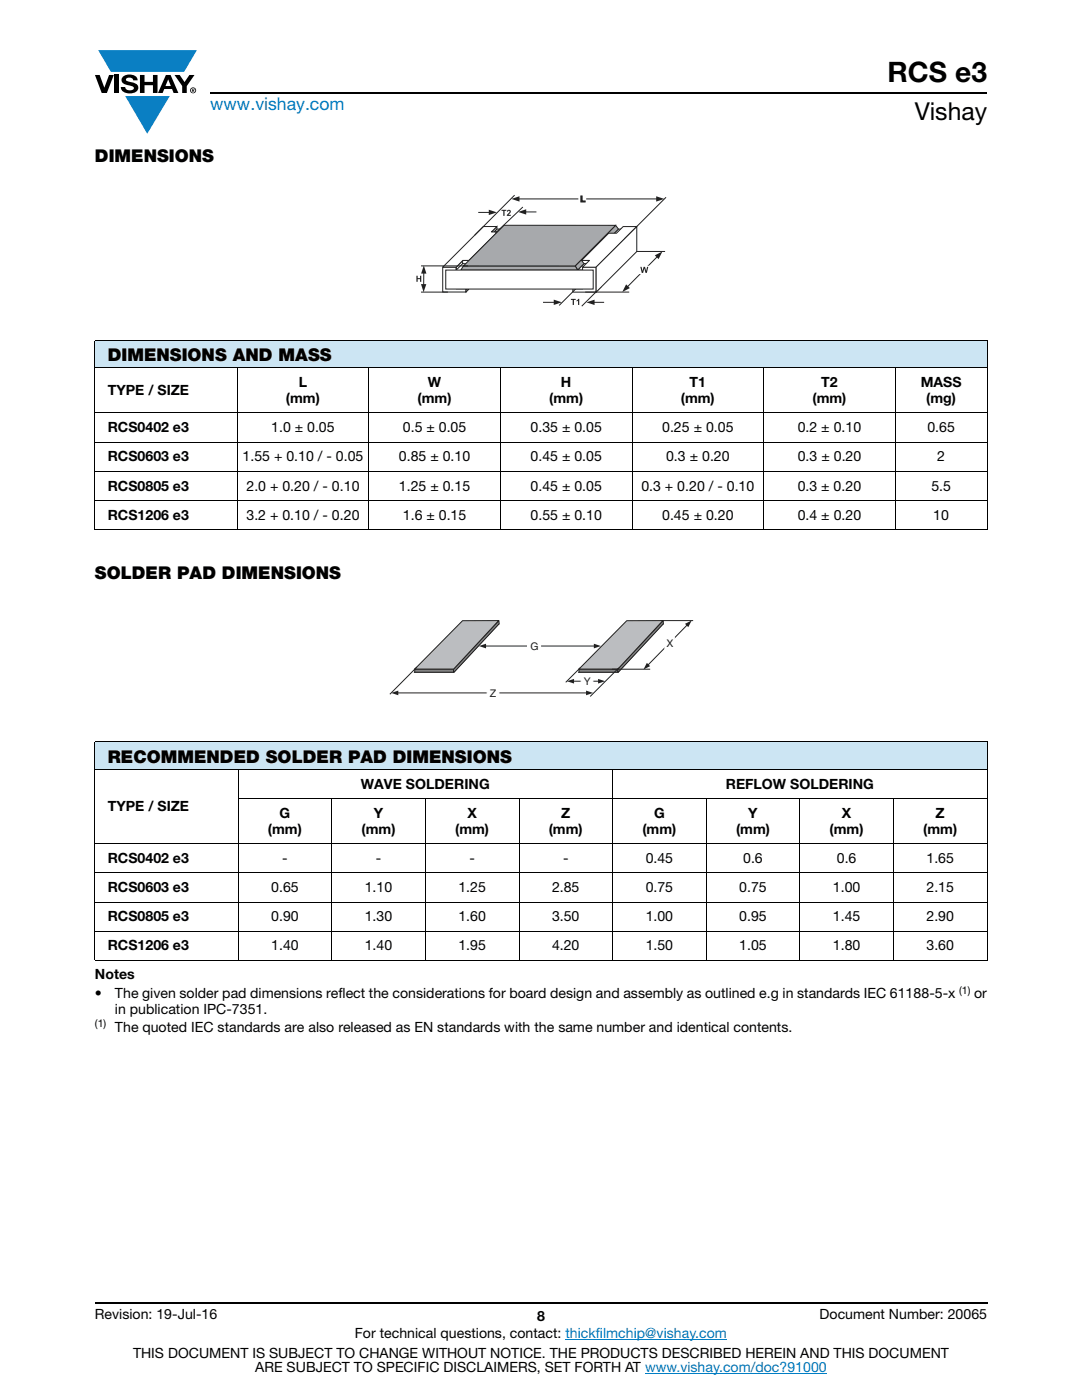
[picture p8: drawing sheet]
<svg xmlns="http://www.w3.org/2000/svg" width="216mm" height="279mm" viewBox="0 0 216 279" stroke-linecap="round" stroke-linejoin="round" font-family="sans-serif">
<g fill="#0a7fc3">
<path d="M19.6 10h19.7l-2.6 4.3h-1.1h-13.5z"/>
<path d="M25 19.2h8.9l-4.5 7.5z"/>
</g>
<g fill="#000">
<path d="M18.9 15h1l.9 2.5 1-2.5h.9l-1.4 3.6h-1zM22.9 15h.9v3.6h-.9zM24.6 15.3a2.1 2.1 0 0 1 2.8 .3l.1 .4h-.9a.79 .79 0 0 0-.7-.5 .79 .79 0 0 0-.8 .4l.3 .3 1 .2a1.08 1.08 0 0 1 1.2 1 1.08 1.08 0 0 1-1.1 1.2 1.73 1.73 0 0 1-2.4-1.2h.9a.96 .96 0 0 0 .8 .6 .96 .96 0 0 0 .9-.4 1.31 1.31 0 0 0-1.2-.6 1.03 1.03 0 0 1-1.1-.6 1.03 1.03 0 0 1 .2-1.1zM27.9 15h.9v1.3h1.7v-1.3h.9v3.6h-.9v-1.6h-1.7v1.6h-.9zM34.8 15h1.1l.9 1.4 1-1.4h1l-1.5 2.2v1.4h-.9v-1.4z"/>
<path d="M33.6 15.9l.5 1.3h-1.1zM33.1 15l-1.6 3.6h1l.3-.8h1.5l.3 .8h1l-1.6-3.6z"/>
<path d="M38.4 17.8h.2v.2h-.2zM38.3 17.7v.7h.1v-.3l.4 .3-.2-.3 .2-.2-.1-.2z"/>
<path d="M38.1 18a.46 .46 0 0 1 .9 0 .46 .46 0 0 1-.9 0zM37.9 18a.6 .6 0 0 0 1.2 0 .6 .6 0 0 0-1.2 0z"/>
</g>
<path d="M42 18.6h155M18.9 260h178.1" fill="none" stroke="#000" stroke-width=".36"/>
<path d="M112.8 267.3h32.3M128.7 274h36.3" fill="none" stroke="#007ec4" stroke-width=".2"/>
<g fill="#cce5f3">
<path d="M18.9 67.9h178.1v5.5h-178.1z"/>
<path d="M18.9 148.1h178.1v5.5h-178.1z"/>
</g>
<g fill="none" stroke="#000" stroke-width=".2">
<path d="M18.9 67.9h178.1M18.9 73.4h178.1M18.9 68v37.6M47.3 73.3v32.5M73.6 73.3v32.5M99.8 73.3v32.5M126.1 73.3v32.5M152.4 73.3v32.5M178.6 73.3v32.5M197 68v37.6M18.9 82.4h178.1M18.9 88.2h178.1"/>
<path d="M18.9 94.1h178.1M18.9 99.9h178.1M18.9 105.7h178.1M18.9 148.1h178.1M18.9 153.6h178.1M18.9 148.1v43.5M47.4 159.4h149.6M47.5 153.5v38.2M66.2 159.3v32.4M84.9 159.3v32.4M103.6 159.3v32.4M122.2 153.5v38.2"/>
<path d="M140.9 159.3v32.4M159.6 159.3v32.4M178.3 159.3v32.4M197 148.1v43.5M18.9 168.4h178.1M18.9 174.2h178.1M18.9 180h178.1M18.9 185.8h178.1M18.9 191.7h178.1"/>
</g>
<path d="M83.1 38.9h49.9v22.3h-49.9z" fill="#fff"/>
<g fill="#231f20">
<path d="M117 60.3l1.6-.5v1.1z"/>
<path d="M110.5 59.8l1.6 .5-1.6 .6z"/>
</g>
<path d="M122.8 45l.6 .7-8.1 8.2-.5-.8z" fill-rule="evenodd" fill="#a7a9ac"/>
<path d="M122.8 45l.6 .7-8.1 8.2-.5-.8z" fill="none" stroke="#231f20" stroke-width=".2"/>
<path d="M88.3 53.3h2.7v4.3h2v.7h-4.7z" fill-rule="evenodd" fill="#fff"/>
<path d="M88.3 53.3h2.7v4.3h2v.7h-4.7z" fill="none" stroke="#231f20" stroke-width=".2"/>
<path d="M123.4 45.7h1l-8.1 8.2h-1z" fill-rule="evenodd" fill="#fff"/>
<path d="M123.4 45.7h1l-8.1 8.2h-1z" fill="none" stroke="#231f20" stroke-width=".2"/>
<path d="M116 52h1.6v.6h-1z" fill-rule="evenodd" fill="#fff"/>
<path d="M116 52h1.6v.6h-1z" fill="none" stroke="#231f20" stroke-width=".2"/>
<path d="M116.2 53.3h2.8v5h-4.7v-.7h1.9z" fill-rule="evenodd" fill="#fff"/>
<path d="M116.2 53.3h2.8v5h-4.7v-.7h1.9z" fill="none" stroke="#231f20" stroke-width=".2"/>
<path d="M92.5 53.1h22.3l.5 .8h-23.4z" fill-rule="evenodd" fill="#a7a9ac"/>
<path d="M92.5 53.1h22.3l.5 .8h-23.4zM99.1 45.7h.7l-.5 .6h-.7z" fill="none" stroke="#231f20" stroke-width=".2"/>
<path d="M121.5 46.5h1.5l1.3-1.3h2.8l-8.1 8.1h-2.8l1.4-1.3h-1.6z" fill-rule="evenodd" fill="#fff"/>
<path d="M121.5 46.5h1.5l1.3-1.3h2.8l-8.1 8.1h-2.8l1.4-1.3h-1.6z" fill="none" stroke="#231f20" stroke-width=".2"/>
<path d="M93 57.7h.6l-.6 .6z" fill="#fff"/>
<path d="M91 53.3l8.2-8.1v.5l-8.2 8.2zM93 57.7h.6l-.6 .6z" fill="none" stroke="#231f20" stroke-width=".2"/>
<path d="M92.3 52h1.3v.6h-1.3z" fill-rule="evenodd" fill="#fff"/>
<path d="M92.3 52h1.3v.6h-1.3z" fill="none" stroke="#231f20" stroke-width=".2"/>
<path d="M96.5 45.2h2.7l-1.1 1.1h1.2l-5.7 5.7h-1.2l-1.4 1.3h-2.7z" fill-rule="evenodd" fill="#fff"/>
<path d="M96.5 45.2h2.7l-1.1 1.1h1.2l-5.7 5.7h-1.2l-1.4 1.3h-2.7z" fill="none" stroke="#231f20" stroke-width=".2"/>
<path d="M100.6 45h22.2l-8 8.1h-22.3z" fill-rule="evenodd" fill="#a7a9ac"/>
<path d="M100.6 45h22.2l-8 8.1h-22.3z" fill="none" stroke="#231f20" stroke-width=".2"/>
<g fill="#231f20">
<path d="M103.4 42.3l1.6-.5v1z"/>
<path d="M97.5 41.9l1.7 .5-1.7 .5z"/>
<path d="M102 39.7l1.7-.5v1z"/>
<path d="M130.9 39.2l1.7 .5-1.7 .5z"/>
<path d="M84.6 53l.5 1.6h-1.1z"/>
<path d="M84 56.7h1.1l-.6 1.6z"/>
<path d="M83.1 55h.2v.5h.5v-.5h.3v1.2h-.3v-.5h-.5v.5h-.2z" fill-rule="evenodd"/>
</g>
<g fill="none" stroke="#231f20" stroke-width=".2">
<path d="M102.7 38.9l-8 8M103.4 39.7h27.8M132.9 39.4l-8.3 8.3M84 58.3h5.4M84 53.1h9.4M84.6 54.4l-.1 2.5M95.4 42.4h2.4M104.3 41.3l-5.5 5.2M104.8 42.3h2.2M115.5 57l-3.9 4M116.8 58.3h8.8M120 57.2l-3.9 3.9"/>
<path d="M124.9 50.2h7.8M131.2 51.2l-6 6.1M108.4 60.3h2.3M118.4 60.3h2.1"/>
</g>
<g fill="#231f20">
<path d="M130.7 51l1.5-.8-.8 1.5z"/>
<path d="M124.9 56.7l.8 .8-1.5 .8z"/>
</g>
<path d="M127.7 53.1h1.8v1.5h-1.8z" fill="#fff"/>
<path d="M127.7 53.1h1.8v1.5h-1.8z" fill="none" stroke="#fff" stroke-width=".2"/>
<path d="M119 53.3l8.1-8.1v5l-8.1 8.1z" fill-rule="evenodd" fill="#fff"/>
<path d="M119 53.3l8.1-8.1v5l-8.1 8.1z" fill="none" stroke="#231f20" stroke-width=".2"/>
<path d="M88.9 53.9h29.5v3.8h-29.5z" fill="#fff"/>
<path d="M88.9 53.9h29.5v3.8h-29.5z" fill="none" stroke="#231f20" stroke-width=".2"/>
<g fill="#231f20">
<path d="M127.8 53.3h.2l.2 .8 .2-.8h.3l.2 .8 .2-.8h.3l-.3 1.2h-.3l-.2-.9-.3 .9h-.2z" fill-rule="evenodd"/>
<path d="M113.9 59.6h1v.3h-.4v1h-.2v-1h-.4z" fill-rule="evenodd"/>
<path d="M115 60l.6-.4v1.3h-.3v-.9l-.3 .2z" fill-rule="evenodd"/>
<path d="M100.1 41.9h.9v.2h-.3v1h-.3v-1h-.3z" fill-rule="evenodd"/>
<path d="M101.3 42a.45 .45 0 0 1 .6 .2 .45 .45 0 0 1-.4 .6l.4 .1v.2h-.8l.1-.2a.66 .66 0 0 0 .4-.8l-.5 .1z" fill-rule="evenodd"/>
</g>
<path d="M115.5 39h1.4v1.5h-1.4z" fill="#fff"/>
<path d="M115.5 39h1.4v1.5h-1.4z" fill="none" stroke="#fff" stroke-width=".2"/>
<path d="M115.9 39.1h.2v1h.7v.2h-.9z" fill-rule="evenodd" fill="#231f20"/>
<path d="M115.9 39.1h.2v1h.7v.2h-.9z" fill="none" stroke="#231f20" stroke-width=".2"/>
<path d="M77.7 123.8h60.6v15.8h-60.6z" fill="#fff"/>
<path d="M131.8 123.9h6.5M137.1 124.7l-7.8 8.1" fill="none" stroke="#231f20" stroke-width=".2"/>
<g fill="#231f20">
<path d="M136.7 124.5l1.3-.7-.7 1.4z"/>
<path d="M129.1 132.3l.6 .6-1.3 .7z"/>
</g>
<path d="M114.3 135.9h5.3M115.8 133.3l-2.9 2.9" fill="none" stroke="#231f20" stroke-width=".2"/>
<g fill="#231f20">
<path d="M113.1 136l1.4-.5v.9z"/>
<path d="M119.3 135.5l1.5 .5-1.5 .4z"/>
</g>
<path d="M116 135.6h2.3v.6h-2.3z" fill-rule="evenodd" fill="#fff"/>
<path d="M116 135.6h2.3v.6h-2.3z" fill="none" stroke="#fff" stroke-width=".2"/>
<path d="M132.8 127.1h1.7v2.4h-1.8z" fill-rule="evenodd" fill="#fff"/>
<path d="M132.8 127.1h1.7v2.4h-1.8z" fill="none" stroke="#fff" stroke-width=".2"/>
<path d="M92.3 124.5h7.3l-9.1 9.7h-7.7z" fill="none" stroke="#231f20" stroke-width=".2"/>
<path d="M82.8 133.5h7.7v.7h-7.7z" fill="#808285"/>
<path d="M82.8 133.5h7.7v.7h-7.7z" fill="none" stroke="#231f20" stroke-width=".2"/>
<path d="M99.5 123.9l.1 .6-9.1 9.7v-.7z" fill-rule="evenodd" fill="#808285"/>
<path d="M99.5 123.9l.1 .6-9.1 9.7v-.7z" fill="none" stroke="#231f20" stroke-width=".2"/>
<path d="M92.3 123.9h7.3l-9.1 9.6h-7.7z" fill-rule="evenodd" fill="#bbbdc0"/>
<path d="M92.3 123.9h7.3l-9.1 9.6h-7.7zM96.8 128.9h22" fill="none" stroke="#231f20" stroke-width=".2"/>
<g fill="#231f20">
<path d="M95.6 128.9l1.4-.4v.9z"/>
<path d="M118.5 128.5l1.4 .4-1.4 .5z"/>
</g>
<path d="M105.3 128.4h2.6v1.1h-2.6z" fill="#fff"/>
<path d="M105.3 128.4h2.6v1.1h-2.6z" fill="none" stroke="#fff" stroke-width=".2"/>
<path d="M79.4 138.3h37.7" fill="none" stroke="#231f20" stroke-width=".2"/>
<g fill="#231f20">
<path d="M78.1 138.3l1.4-.5v1z"/>
<path d="M116.9 137.8l1.5 .5-1.5 .5z"/>
</g>
<path d="M97.2 138h2.4v.5h-2.4z" fill-rule="evenodd" fill="#fff"/>
<path d="M97.2 138h2.4v.5h-2.4z" fill="none" stroke="#fff" stroke-width=".2"/>
<path d="M83.2 133.1l-5.4 5.5M125.1 124.5h7.3l-9.1 9.7h-7.8z" fill="none" stroke="#231f20" stroke-width=".2"/>
<path d="M115.5 133.5h7.8v.7h-7.8z" fill="#808285"/>
<path d="M115.5 133.5h7.8v.7h-7.8z" fill="none" stroke="#231f20" stroke-width=".2"/>
<path d="M132.3 123.9l.1 .6-9.1 9.7v-.7z" fill-rule="evenodd" fill="#808285"/>
<path d="M132.3 123.9l.1 .6-9.1 9.7v-.7z" fill="none" stroke="#231f20" stroke-width=".2"/>
<path d="M125.1 123.9h7.2l-9 9.6h-7.8z" fill-rule="evenodd" fill="#bbbdc0"/>
<path d="M122.1 133.6h7.6M123.5 133.3l-5.7 5.7M125.1 123.9h7.2l-9 9.6h-7.8z" fill="none" stroke="#231f20" stroke-width=".2"/>
<text font-size="5.6" x="177.1" y="16.4">RCS e3</text>
<text font-size="4.9" x="182.5" y="24">Vishay</text>
<text font-size="3.5" fill="#007ec4" x="42" y="21.9">www.vishay.com</text>
<g font-size="3.5">
<text x="18.9" y="32.3">DIMENSIONS</text>
<text x="21.5" y="72.1">DIMENSIONS AND MASS</text>
<text x="18.9" y="115.5">SOLDER PAD DIMENSIONS</text>
<text x="21.5" y="152.2">RECOMMENDED SOLDER PAD DIMENSIONS</text>
</g>
<g font-size="2.8">
<text x="59.6" y="77.3">L</text>
<text x="85.4" y="77.3">W</text>
<text x="111.9" y="77.3">H</text>
<text x="137.6" y="77.3">T1</text>
<text x="163.9" y="77.3">T2</text>
<text x="183.7" y="77.3">MASS</text>
<text x="21.5" y="78.8">TYPE / SIZE</text>
<text x="57.1" y="80.4">(mm)</text>
<text x="83.3" y="80.4">(mm)</text>
<text x="109.6" y="80.4">(mm)</text>
<text x="135.8" y="80.4">(mm)</text>
<text x="162.1" y="80.4">(mm)</text>
<text x="184.8" y="80.4">(mg)</text>
<text x="21.5" y="86.3">RCS0402 e3</text>
<text x="54.1" y="86.3">1.0 ± 0.05</text>
<text x="80.4" y="86.3">0.5 ± 0.05</text>
<text x="105.9" y="86.3">0.35 ± 0.05</text>
<text x="132.1" y="86.3">0.25 ± 0.05</text>
<text x="159.2" y="86.3">0.2 ± 0.10</text>
<text x="185.1" y="86.3">0.65</text>
<text x="21.5" y="92.1">RCS0603 e3</text>
<text x="48.4" y="92.1">1.55 + 0.10 / - 0.05</text>
<text x="79.6" y="92.1">0.85 ± 0.10</text>
<text x="105.9" y="92.1">0.45 ± 0.05</text>
<text x="132.9" y="92.1">0.3 ± 0.20</text>
<text x="159.2" y="92.1">0.3 ± 0.20</text>
<text x="187" y="92.1">2</text>
<text x="21.5" y="97.9">RCS0805 e3</text>
<text x="49.2" y="97.9">2.0 + 0.20 / - 0.10</text>
<text x="79.6" y="97.9">1.25 ± 0.15</text>
<text x="105.9" y="97.9">0.45 ± 0.05</text>
<text x="128" y="97.9">0.3 + 0.20 / - 0.10</text>
<text x="159.2" y="97.9">0.3 ± 0.20</text>
<text x="185.8" y="97.9">5.5</text>
<text x="21.5" y="103.7">RCS1206 e3</text>
<text x="49.2" y="103.7">3.2 + 0.10 / - 0.20</text>
<text x="80.4" y="103.7">1.6 ± 0.15</text>
<text x="105.9" y="103.7">0.55 ± 0.10</text>
<text x="132.1" y="103.7">0.45 ± 0.20</text>
<text x="159.2" y="103.7">0.4 ± 0.20</text>
<text x="186.2" y="103.7">10</text>
<text x="21.5" y="161.9">TYPE / SIZE</text>
<text x="72" y="157.4">WAVE SOLDERING</text>
<text x="144.8" y="157.4">REFLOW SOLDERING</text>
<text x="53.5" y="166.4">(mm)</text>
<text x="55.8" y="163.2">G</text>
<text x="72.2" y="166.4">(mm)</text>
<text x="74.6" y="163.2">Y</text>
<text x="90.8" y="166.4">(mm)</text>
<text x="93.3" y="163.2">X</text>
<text x="109.5" y="166.4">(mm)</text>
<text x="112" y="163.2">Z</text>
<text x="128.2" y="166.4">(mm)</text>
<text x="130.5" y="163.2">G</text>
<text x="146.9" y="166.4">(mm)</text>
<text x="149.3" y="163.2">Y</text>
<text x="165.5" y="166.4">(mm)</text>
<text x="168" y="163.2">X</text>
<text x="184.2" y="166.4">(mm)</text>
<text x="186.7" y="163.2">Z</text>
<text x="21.5" y="172.2">RCS0402 e3</text>
<text x="56.3" y="172.2">-</text>
<text x="75" y="172.2">-</text>
<text x="93.7" y="172.2">-</text>
<text x="112.4" y="172.2">-</text>
<text x="128.8" y="172.2">0.45</text>
<text x="148.3" y="172.2">0.6</text>
<text x="167" y="172.2">0.6</text>
<text x="184.9" y="172.2">1.65</text>
<text x="21.5" y="178">RCS0603 e3</text>
<text x="54.1" y="178">0.65</text>
<text x="72.8" y="178">1.10</text>
<text x="91.5" y="178">1.25</text>
<text x="110.2" y="178">2.85</text>
<text x="128.8" y="178">0.75</text>
<text x="147.5" y="178">0.75</text>
<text x="166.2" y="178">1.00</text>
<text x="184.9" y="178">2.15</text>
<text x="21.5" y="183.9">RCS0805 e3</text>
<text x="54.1" y="183.9">0.90</text>
<text x="72.8" y="183.9">1.30</text>
<text x="91.5" y="183.9">1.60</text>
<text x="110.2" y="183.9">3.50</text>
<text x="128.8" y="183.9">1.00</text>
<text x="147.5" y="183.9">0.95</text>
<text x="166.2" y="183.9">1.45</text>
<text x="184.9" y="183.9">2.90</text>
<text x="21.5" y="189.7">RCS1206 e3</text>
<text x="54.1" y="189.7">1.40</text>
<text x="72.8" y="189.7">1.40</text>
<text x="91.5" y="189.7">1.95</text>
<text x="110.2" y="189.7">4.20</text>
<text x="128.8" y="189.7">1.50</text>
<text x="147.5" y="189.7">1.05</text>
<text x="166.2" y="189.7">1.80</text>
<text x="184.9" y="189.7">3.60</text>
<text x="18.9" y="195.3">Notes</text>
<text x="18.9" y="199.2">•</text>
<text x="22.9" y="202.4">in publication IPC-7351.</text>
<text x="22.9" y="199.2">The given solder pad dimensions reflect the considerations for board design and assembly as outlined e.g in standards IEC 61188-5-x</text>
<text x="194.4" y="199.2">or</text>
<text x="22.9" y="205.9">The quoted IEC standards are also released as EN standards with the same number and identical contents.</text>
<text x="18.9" y="263.3">Revision: 19-Jul-16</text>
<text x="107.2" y="263.6">8</text>
<text x="163.6" y="263.3">Document Number: 20065</text>
<text x="70.8" y="267.1">For technical questions, contact: thickfilmchip@vishay.com</text>
<text x="26.5" y="271">THIS DOCUMENT IS SUBJECT TO CHANGE WITHOUT NOTICE. THE PRODUCTS DESCRIBED HEREIN AND THIS DOCUMENT</text>
<text x="50.9" y="273.8">ARE SUBJECT TO SPECIFIC DISCLAIMERS, SET FORTH AT www.vishay.com/doc?91000</text>
</g>
<g font-size="2.1" fill="#231f20">
<text x="105.8" y="129.7">G</text>
<text x="133" y="129.1">X</text>
<text x="116.5" y="136.7">Y</text>
<text x="97.8" y="139.1">Z</text>
</g>
<g font-size="2.1">
<text x="191.4" y="198.4">(1)</text>
<text x="18.9" y="205">(1)</text>
</g>
</svg>
